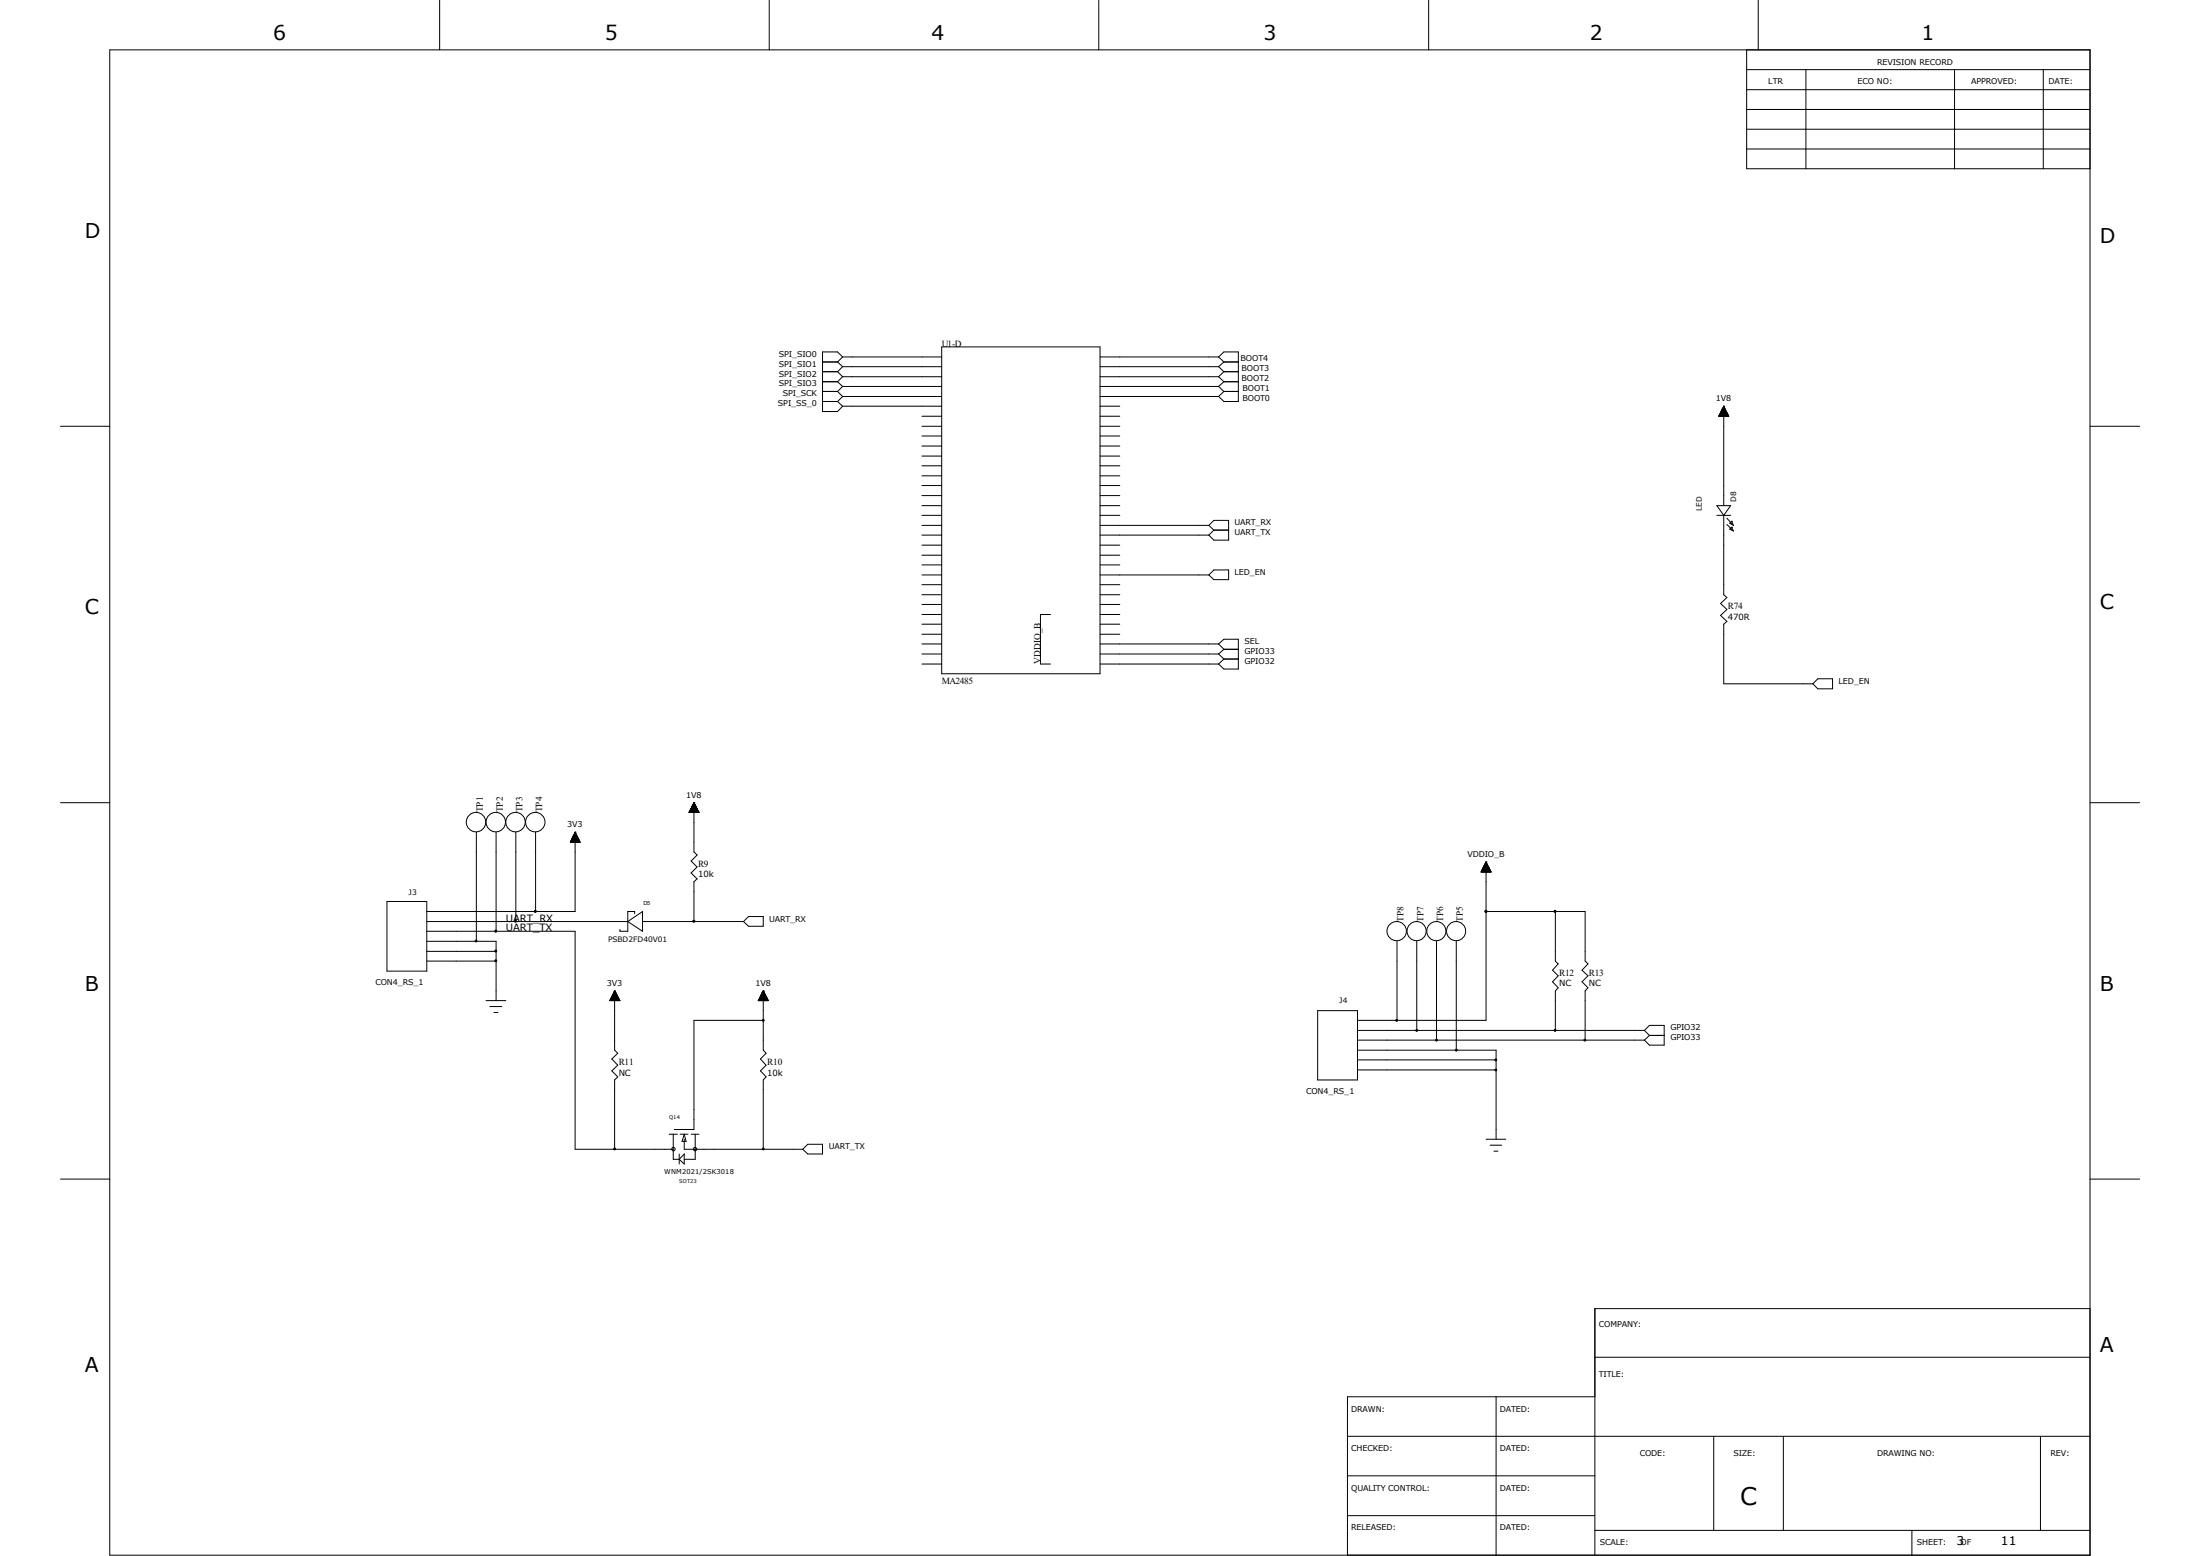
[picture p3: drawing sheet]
<svg xmlns="http://www.w3.org/2000/svg" width="297mm" height="210mm" viewBox="0 0 297 210" stroke-linecap="round" stroke-linejoin="round" font-family="sans-serif">
<g fill="none" stroke="#000" stroke-width=".14">
<path d="M14.8 6.7h267.4v203.2h-267.4zM59.4 0v6.7M103.8 0v6.7M148.3 0v6.7M192.9 0v6.7M235.8 14.8h46.4M235.8 9.4h46.4M235.8 12.1h46.4M235.8 17.4h46.4M235.8 6.7v16.1h46.4M237.4 0v6.7M243.8 9.4v13.4"/>
<path d="M263.9 9.4v13.4M275.8 9.4v13.4M235.8 20.1h46.4M8.2 57.5h6.6M111 48.9h2.1M111 50.2h2.1M111 51.5h2.1M111 52.8h2.1M111 54.2h2.1M113.1 52.8l.6 .7M113.1 48.9l.6 .6M113.1 50.2l.6 .6"/>
<path d="M113.1 51.5l.6 .7M113.1 54.2l.6 .6M113.7 50.8h13.4M113.7 48.2h13.4M113.7 53.5h13.4M113.7 54.8h13.4M113.7 52.2h13.4M113.7 49.5h13.4M113.7 48.2l-.6-.7h-2.1v8h2.1l.6-.7M113.7 53.5l-.6 .7M113.7 48.2l-.6 .7M113.7 49.5l-.6 .7"/>
<path d="M113.7 50.8l-.6 .7M113.7 52.2l-.6 .6M124.5 57.5h2.6M124.5 58.8h2.6M124.5 56.2h2.6M127.1 46.8h21.4v44.1h-21.4zM148.5 57.5h2.7M148.5 58.8h2.7M148.5 50.8h16M148.5 56.2h2.7M148.5 48.2h16M148.5 53.5h16"/>
<path d="M148.5 54.8h2.7M148.5 52.2h16M148.5 49.5h16M164.5 48.2l.7 .7M164.5 48.2l.7-.7h2v6.7h-2l-.7-.7M164.5 49.5l.7 .7M164.5 50.8l.7 .7M164.5 52.2l.7 .6M165.2 48.9h2M165.2 50.2h2M165.2 48.9l-.7 .6M165.2 51.5h2"/>
<path d="M165.2 50.2l-.7 .6M165.2 52.8h2M165.2 51.5l-.7 .7M165.2 52.8l-.7 .7M232.1 56.1l1.2 .1M232.1 56.1v.1M232.1 56.1h1.2M232.1 56h1.2v.2M232.1 56v.2M232.2 56h1.1M232.2 55.9h1.1v.3M232.2 55.9v.3"/>
<path d="M232.2 55.8h1M232.2 56.2v-.4h1v.4M232.3 55.7h.8v.5M232.3 56.2v-.6h.8v.6M232.4 55.5h.6M232.4 55.5h.6v.7M232.4 55.5v.7M232.4 55.4h.6v.8M232.4 55.3v.9M232.5 55.3h.4M232.5 55.3h.4v.9M232.5 55.2h.4v1"/>
<path d="M232.5 55.1v1.1M232.6 55.1h.2M232.6 55.1h.2v1.1M232.7 54.9v1.3M232.7 54.8h.1M232.7 54.8l.7 1.4h-1.4zM232.7 54.8v13.4M232.8 55h-.2v1.2M232.9 55.2h-.4v1M233.1 55.7h-.8v.5M282.2 57.5h6.6M124.5 64.2h2.6"/>
<path d="M124.5 72.2h2.6M124.5 65.5h2.6M124.5 73.6h2.6M124.5 66.9h2.6M124.5 68.2h2.6M124.5 69.6h2.6M124.5 60.2h2.6M124.5 61.6h2.6M124.5 62.9h2.6M124.5 70.9h2.6M124.5 74.9h2.6M124.5 76.2h2.6"/>
<path d="M124.5 77.6h2.6M124.5 78.9h2.6M148.5 64.2h2.7M148.5 72.2h14.7M148.5 65.5h2.7M148.5 73.6h2.7M148.5 66.9h2.7M148.5 68.2h2.7M148.5 69.6h2.7M148.5 60.2h2.7M148.5 61.6h2.7M148.5 62.9h2.7"/>
<path d="M148.5 70.9h14.7M148.5 74.9h2.7M148.5 76.2h2.7M148.5 77.6h14.7M148.5 78.9h2.7M163.2 70.9l.7 .6M163.2 70.9l.7-.7h2v2.7h-2l-.7-.7M163.2 77.6l.7-.7h2v1.3h-2zM163.9 71.5h2M163.9 71.5l-.7 .7M231.8 68.2h1.8l-.9 1.4zM231.8 69.6h1.8"/>
<path d="M232.7 69.6h.1M232.7 69.6v10.7l.4 .3-.8 .8 .8 .9-.8 .8 .8 .8-.4 .3v8.1h12M233.1 69.9l.8 .9M233.1 70.8l.8 .7M233.5 71.4l.3-.2 .2 .5zM233.5 70.6l.3-.2 .2 .5zM233.8 71.2h.1M233.8 70.4h.1M124.5 82.9h2.6M124.5 89.6h2.6M124.5 81.6h2.6M124.5 80.3h2.6"/>
<path d="M124.5 86.9h2.6M124.5 85.6h2.6M124.5 84.2h2.6M124.5 88.3h2.6M141.8 82.9h-1.3v6.7h1.3M148.5 82.9h2.7M148.5 89.6h16M148.5 81.6h2.7M148.5 80.3h2.7M148.5 86.9h16M148.5 85.6h2.7M148.5 84.2h2.7"/>
<path d="M148.5 88.3h16M164.5 86.9l.7-.6h2v4h-2l-.7-.7M164.5 88.3l.7 .6M164.5 86.9l.7 .7M165.2 88.9h2M165.2 88.9l-.7 .7M165.2 87.6h2M165.2 87.6l-.7 .7M244.7 92.3l.7-.7h2v1.4h-2zM8.2 108.3h6.6M64.3 112.3v14.7M67 112.3v13.4"/>
<path d="M69.6 112.3v12.1M72.3 112.3v10.7M77 113.6l1.3 .1M77 113.6v.1M77 113.6h1.3M77.1 113.5h1.1v.2M77.1 113.4h1.1v.3M77.1 113.3h1M77.1 113.4v.3M77.2 113.7v-.4h.9v.4M77.2 113.2h.9M77.2 113.2h.9v.5"/>
<path d="M77.2 113.2v.5M77.3 113.2h.8M77.3 113.7v-.6h.7v.6M77.3 113h.7M77.3 112.9h.7v.8M77.4 112.9h.5v.8M77.4 112.8h.5v.9M77.4 112.7v1M77.5 112.7h.4M77.5 112.6h.3v1.1M77.6 112.6h.2v1.1M77.6 112.5v1.2"/>
<path d="M77.6 112.5h.1M77.6 112.4h.1v1.3M77.6 112.4v1.3M77.6 112.3h.1M77.6 112.3v10.7h-20M77.6 112.3l-.6 1.4M77.6 112.3l.7 1.4h-1.3M77.6 112.4h.1M77.8 112.6h-.3v1.1M77.9 112.8h-.5v.9M77.9 112.9h-.6v.8M78.2 113.5h-1.1v.2"/>
<path d="M93 109.6h1.4M93.1 109.6h1.2M93.1 109.5h1.2v.1M93.1 109.5v.1M93.1 109.4h1.1M93.1 109.4h1.1v.2M93.1 109.3v.3M93.2 109.3h1M93.2 109.6v-.3h.9v.3M93.2 109.2h.9M93.3 109.2h.8v.4M93.3 109.1v.5"/>
<path d="M93.3 109.1h.8M93.3 109.1h.8v.5M93.3 109h.7M93.4 109h.6v.6M93.4 108.8h.6v.8M93.4 108.8v.8M93.5 108.8h.4M93.5 108.8h.4v.8M93.5 108.7v.9M93.5 108.6h.4v1M93.5 108.7h.4M93.5 108.6v1"/>
<path d="M93.6 108.6h.3M93.6 108.5h.2v1.1M93.6 108.4h.1v1.2M93.7 108.3h.1M93.7 108.3v6.7l.4 .4-.8 .8 .8 .8-.8 .8 .8 .8-.4 .4v5.4M93.7 108.3l-.7 1.3h1.4M93.7 108.3l.7 1.3M93.7 108.4h-.1v1.2M93.8 108.5h-.2v1.1M94 108.9h-.6v.7M200 117.7v-.1h1.3v.1M200 117.6h1.2"/>
<path d="M200 117.5h1.2v.2M200 117.5v.2M200.1 117.5h1.1M200.1 117.7v-.3h1.1v.3M200.1 117.3h1M200.2 117.3h.9v.4M200.2 117.2h.8v.5M200.2 117.1h.8M200.2 117.2v.5M200.2 117.1h.8v.6M200.2 117.1v.6M200.3 117h.7"/>
<path d="M200.3 117h.7v.7M200.3 116.9v.8M200.3 116.9h.6M200.3 116.9h.6v.8M200.3 116.8v.9M200.4 116.8h.4M200.4 116.8h.4v.9M200.4 116.7v1M200.4 116.7h.4M200.4 116.7h.4v1M200.4 116.6v1.1M200.5 116.6h.2"/>
<path d="M200.5 116.5h.2v1.2M200.6 116.5h.1v1.2M200.6 116.3h.1M200.6 116.3v21.4h-17.3M200.6 116.3l.7 1.4h-1.4zM200.7 116.4h-.1v1.3M200.7 116.5h-.2v1.2M201.1 117.3h-.9v.4M282.2 108.3h6.6M52.2 121.7h5.4v9.4h-5.4zM57.6 124.4h27.2M57.6 125.7h20v29.4h13.3"/>
<path d="M57.6 127h9.4v8M57.6 128.4h9.4M57.6 129.7h9.4M65.6 135h2.7M66.1 135.8h1.6M66.7 136.7h.5M82.3 135h1.4M82.3 135h.1M82.4 134.9h1.2M82.4 135v-.1h1.2v.1M82.4 134.8h1.2M82.5 134.8h1v.2"/>
<path d="M82.5 135v-.3h1v.3M82.5 134.6h.9M82.6 134.6h.8v.4M82.6 134.5h.8v.5M82.6 134.4v.6M82.7 134.4h.7M82.7 134.4h.6v.6M82.7 134.3v.7M82.7 134.3h.6M82.7 134.2h.6v.8M82.7 134.2v.8M82.8 134.2h.4"/>
<path d="M82.8 134.2h.4v.8M82.8 134h.4v1M82.9 133.9h.2v1.1M82.9 133.9v1.1M82.9 133.9h.2M82.9 133.8h.2v1.2M82.9 133.8v1.2M83 133.7h.1M83 133.7v8l.4 .5-.8 .7 .8 .9-.8 .7 .8 .8-.4 .5v9.3M83 133.7l.7 1.3h-1.4M83 133.8h.1M83 133.7l-.7 1.3"/>
<path d="M83.1 134h-.3v1M83.2 134.1h-.4v.9M83.4 134.5h-.8v.5M83.5 134.7h-1v.3M84.8 124.4l1.9-1.4v2.7zM85.7 123.3v-.3h-.9v2.7h-1.1v-.3M86.7 124.4h13.7M93.6 124.2h.2v.2h-.2zM100.4 124.4l.6-.7h2v1.3h-2zM102.4 135h1.3M102.4 134.9h1.3M102.4 135h.1"/>
<path d="M102.5 135v-.1h1.1v.1M102.5 134.8h1.1M102.5 134.8h1.1v.2M102.6 135v-.3h.9v.3M102.6 134.6h.9M102.6 134.6h.9v.4M102.6 134.5v.5M102.7 134.5h.7M102.7 134.5h.7v.5M102.7 134.4v.6M102.7 134.4h.7M102.7 134.4h.7v.6"/>
<path d="M102.8 134.2h.5v.8M102.8 134.1v.9M102.9 134.1h.4M102.9 134h.3v1M102.9 134v1M102.9 134h.3M102.9 133.9h.3v1.1M102.9 133.9v1.1M103 133.9h.1M103 133.8h.1v1.2M103 133.8v1.2M103 133.7h.1"/>
<path d="M103 137.7h-9.3v14.7h-2.7M103 133.7v8l.4 .5-.7 .7 .7 .9-.7 .7 .7 .8-.4 .5v9.3M103 133.7l.7 1.3h-1.3zM103 133.8h.1M103.3 134.2h-.5v.8M103.3 134.3h-.6v.7M103.5 134.7h-1v.3M177.9 136.4h5.4v9.4h-5.4zM183.3 139.1h38.7M188.6 127v10.7M191.3 127v12.1M193.9 127v13.4"/>
<path d="M196.6 127v14.7M200.6 123h13.4v6.7l.4 .4-.8 .8 .8 .8-.8 .8 .8 .8-.4 .4v6.7M210 123v6.7l.4 .4-.8 .8 .8 .8-.8 .8 .8 .8-.4 .4v5.4M222 139.1l.7 .6M222 139.1l.7-.7h2v2.7h-2l-.7-.7M222.7 139.7h2M222.7 139.7l-.7 .7M8.2 159.1h6.6M90.3 153.1h1.1M90.9 153.1v3.4h.8M91.7 155.7v1.4M91.8 153.1h1.1"/>
<path d="M92.4 153.8v1.3h16M92.4 155.7v1.4l-.7-.6zM92.4 153.1l.2 1h-.5zM93.3 153.1h1.1M93.9 153.1v3.4h-1.5M109.1 154.4h1.9v1.3h-1.9l-.7-.6zM183.3 141.7h18.7v12.1M183.3 140.4h38.7M183.3 143h18.7M183.3 144.4h18.7M200.6 153.8h2.7M201.2 154.6h1.5"/>
<path d="M201.7 155.4h.5M282.2 159.1h6.6M282.2 176.6h-66.9v33.3M181.9 193.8h100.3M181.9 199.2h33.4M202 188.5v21.4M215.3 183.2h66.9M215.3 188.5h-33.4v21.4M231.4 193.8v12.7M240.7 193.8v12.7M275.5 193.8v12.7M181.9 204.6h33.4"/>
<path d="M215.3 206.5h66.9M258.1 206.5v3.4"/>
<circle cx="64.3" cy="111" r="1.31"/>
<circle cx="66.9" cy="111" r="1.31"/>
<circle cx="69.6" cy="111" r="1.31"/>
<circle cx="72.3" cy="111" r="1.31"/>
<circle cx="64.3" cy="127" r=".13"/>
<circle cx="66.9" cy="125.7" r=".14"/>
<circle cx="66.9" cy="128.4" r=".13"/>
<circle cx="66.9" cy="129.7" r=".13"/>
<circle cx="69.6" cy="124.3" r=".13"/>
<circle cx="72.3" cy="123" r=".14"/>
<circle cx="103" cy="137.7" r=".13"/>
<circle cx="188.6" cy="137.7" r=".13"/>
<circle cx="188.6" cy="125.7" r="1.3"/>
<circle cx="191.2" cy="125.7" r="1.29"/>
<circle cx="191.3" cy="139.1" r=".13"/>
<circle cx="193.9" cy="125.7" r="1.29"/>
<circle cx="196.6" cy="125.7" r="1.29"/>
<circle cx="200.6" cy="123" r=".15"/>
<circle cx="209.9" cy="123" r=".14"/>
<circle cx="209.9" cy="139.1" r=".13"/>
<circle cx="83" cy="155.1" r=".13"/>
<circle cx="90.9" cy="155.1" r=".23"/>
<circle cx="93.8" cy="155.1" r=".23"/>
<circle cx="103" cy="155.1" r=".13"/>
<circle cx="193.9" cy="140.4" r=".13"/>
<circle cx="196.6" cy="141.7" r=".13"/>
<circle cx="201.9" cy="143" r=".13"/>
<circle cx="201.9" cy="144.4" r=".13"/>
<circle cx="214" cy="140.4" r=".13"/>
</g>
<g fill="#000">
<path d="M93.6 124.2h.2v.2h-.2z" fill-rule="evenodd"/>
<circle cx="64.3" cy="127" r=".13"/>
<circle cx="66.9" cy="125.7" r=".14"/>
<circle cx="66.9" cy="128.4" r=".13"/>
<circle cx="66.9" cy="129.7" r=".13"/>
<circle cx="69.6" cy="124.3" r=".13"/>
<circle cx="72.3" cy="123" r=".14"/>
<circle cx="103" cy="137.7" r=".13"/>
<circle cx="188.6" cy="137.7" r=".13"/>
<circle cx="191.3" cy="139.1" r=".13"/>
<circle cx="200.6" cy="123" r=".15"/>
<circle cx="209.9" cy="123" r=".14"/>
<circle cx="209.9" cy="139.1" r=".13"/>
<circle cx="83" cy="155.1" r=".13"/>
<circle cx="103" cy="155.1" r=".13"/>
<circle cx="193.9" cy="140.4" r=".13"/>
<circle cx="196.6" cy="141.7" r=".13"/>
<circle cx="201.9" cy="143" r=".13"/>
<circle cx="201.9" cy="144.4" r=".13"/>
<circle cx="214" cy="140.4" r=".13"/>
</g>
<text font-size="3.3" x="234.9" y="203.2">C</text>
<g font-size="2.8">
<text x="36.9" y="5.4">6</text>
<text x="81.7" y="5.4">5</text>
<text x="125.8" y="5.4">4</text>
<text x="170.6" y="5.4">3</text>
<text x="214.6" y="5.4">2</text>
<text x="259.4" y="5.4">1</text>
<text x="11.5" y="32.1">D</text>
<text x="283.5" y="32.8">D</text>
<text x="11.5" y="82.9">C</text>
<text x="283.5" y="82.3">C</text>
<text x="11.5" y="133.7">B</text>
<text x="283.5" y="133.7">B</text>
<text x="11.5" y="185.2">A</text>
<text x="283.5" y="182.5">A</text>
</g>
<g font-size="1.6">
<text x="264.1" y="208.5">3</text>
<text x="270.1" y="208.5">11</text>
</g>
<g font-size="1.4">
<text x="68.3" y="124.4">UART_RX</text>
<text x="68.3" y="125.7">UART_TX</text>
</g>
<g font-size="1.3">
<text x="127.1" y="46.8">U1-D</text>
<text x="233.3" y="82.3">R74</text>
<text x="140.5" y="89.6" transform="rotate(-90 140.5 89.6)">VDDIO_B</text>
<text x="127.1" y="92.3">MA2485</text>
<text x="65.2" y="109.6" transform="rotate(-90 65.2 109.6)">TP1</text>
<text x="67.9" y="109.6" transform="rotate(-90 67.9 109.6)">TP2</text>
<text x="70.5" y="109.6" transform="rotate(-90 70.5 109.6)">TP3</text>
<text x="73.2" y="109.6" transform="rotate(-90 73.2 109.6)">TP4</text>
<text x="94.2" y="117">R9</text>
<text x="189.5" y="124.4" transform="rotate(-90 189.5 124.4)">TP8</text>
<text x="192.2" y="124.4" transform="rotate(-90 192.2 124.4)">TP7</text>
<text x="194.8" y="124.4" transform="rotate(-90 194.8 124.4)">TP6</text>
<text x="197.5" y="124.4" transform="rotate(-90 197.5 124.4)">TP5</text>
<text x="210.5" y="131.7">R12</text>
<text x="214.5" y="131.7">R13</text>
<text x="83.5" y="143.7">R11</text>
<text x="103.6" y="143.7">R10</text>
</g>
<g font-size="1.1">
<text x="238.7" y="11.4">LTR</text>
<text x="250.7" y="11.4">ECO NO:</text>
<text x="253.4" y="8.7">REVISION RECORD</text>
<text x="266.1" y="11.4">APPROVED:</text>
<text x="276.6" y="11.4">DATE:</text>
<text x="105.2" y="48.2">SPI_SIO0</text>
<text x="105.2" y="49.5">SPI_SIO1</text>
<text x="105.2" y="50.8">SPI_SIO2</text>
<text x="105.2" y="52.2">SPI_SIO3</text>
<text x="105.7" y="53.5">SPI_SCK</text>
<text x="167.5" y="48.7">BOOT4</text>
<text x="167.6" y="50">BOOT3</text>
<text x="167.6" y="51.4">BOOT2</text>
<text x="167.7" y="52.8">BOOT1</text>
<text x="105" y="54.8">SPI_SS_0</text>
<text x="167.7" y="54.2">BOOT0</text>
<text x="231.6" y="54.2">1V8</text>
<text x="166.7" y="70.9">UART_RX</text>
<text x="166.7" y="72.2">UART_TX</text>
<text x="166.7" y="77.6">LED_EN</text>
<text x="233.3" y="83.7">470R</text>
<text x="168" y="89.6">GPIO32</text>
<text x="168" y="88.3">GPIO33</text>
<text x="168" y="86.9">SEL</text>
<text x="248.2" y="92.3">LED_EN</text>
<text x="92.6" y="107.7">1V8</text>
<text x="76.6" y="111.7">3V3</text>
<text x="94.2" y="118.4">10k</text>
<text x="198.1" y="115.7">VDDIO_B</text>
<text x="103.8" y="124.4">UART_RX</text>
<text x="50.7" y="132.9">CON4_RS_1</text>
<text x="81.9" y="133.1">3V3</text>
<text x="102" y="133.1">1V8</text>
<text x="210.5" y="133.1">NC</text>
<text x="214.5" y="133.1">NC</text>
<text x="225.5" y="139.1">GPIO32</text>
<text x="225.5" y="140.4">GPIO33</text>
<text x="83.5" y="145.2">NC</text>
<text x="103.6" y="145.2">10k</text>
<text x="176.3" y="147.6">CON4_RS_1</text>
<text x="111.9" y="155.1">UART_TX</text>
<text x="215.9" y="179.2">COMPANY:</text>
<text x="215.9" y="185.8">TITLE:</text>
<text x="182.4" y="190.5">DRAWN:</text>
<text x="202.5" y="190.5">DATED:</text>
<text x="182.4" y="195.9">CHECKED:</text>
<text x="202.5" y="195.9">DATED:</text>
<text x="221.4" y="196.5">CODE:</text>
<text x="234" y="196.5">SIZE:</text>
<text x="253.4" y="196.5">DRAWING NO:</text>
<text x="276.8" y="196.5">REV:</text>
<text x="182.4" y="201.2">QUALITY CONTROL:</text>
<text x="202.5" y="201.2">DATED:</text>
<text x="182.4" y="206.5">RELEASED:</text>
<text x="202.5" y="206.5">DATED:</text>
<text x="216" y="208.6">SCALE:</text>
<text x="258.8" y="208.6">SHEET:</text>
<text x="264.7" y="208.6">OF</text>
</g>
<g font-size="1">
<text x="229.7" y="69" transform="rotate(-90 229.7 69)">LED</text>
<text x="234.4" y="67.7" transform="rotate(-90 234.4 67.7)">D8</text>
<text x="55.2" y="120.8">J3</text>
<text x="82.1" y="127.2">PSBD2FD40V01</text>
<text x="180.8" y="135.4">J4</text>
</g>
<text font-size=".9" x="89.7" y="158.5">WNM2021/2SK3018</text>
<text font-size=".8" x="86.9" y="122.1">D5</text>
<g font-size=".7">
<text x="90.3" y="151">Q14</text>
<text x="91.7" y="159.7">SOT23</text>
</g>
</svg>
